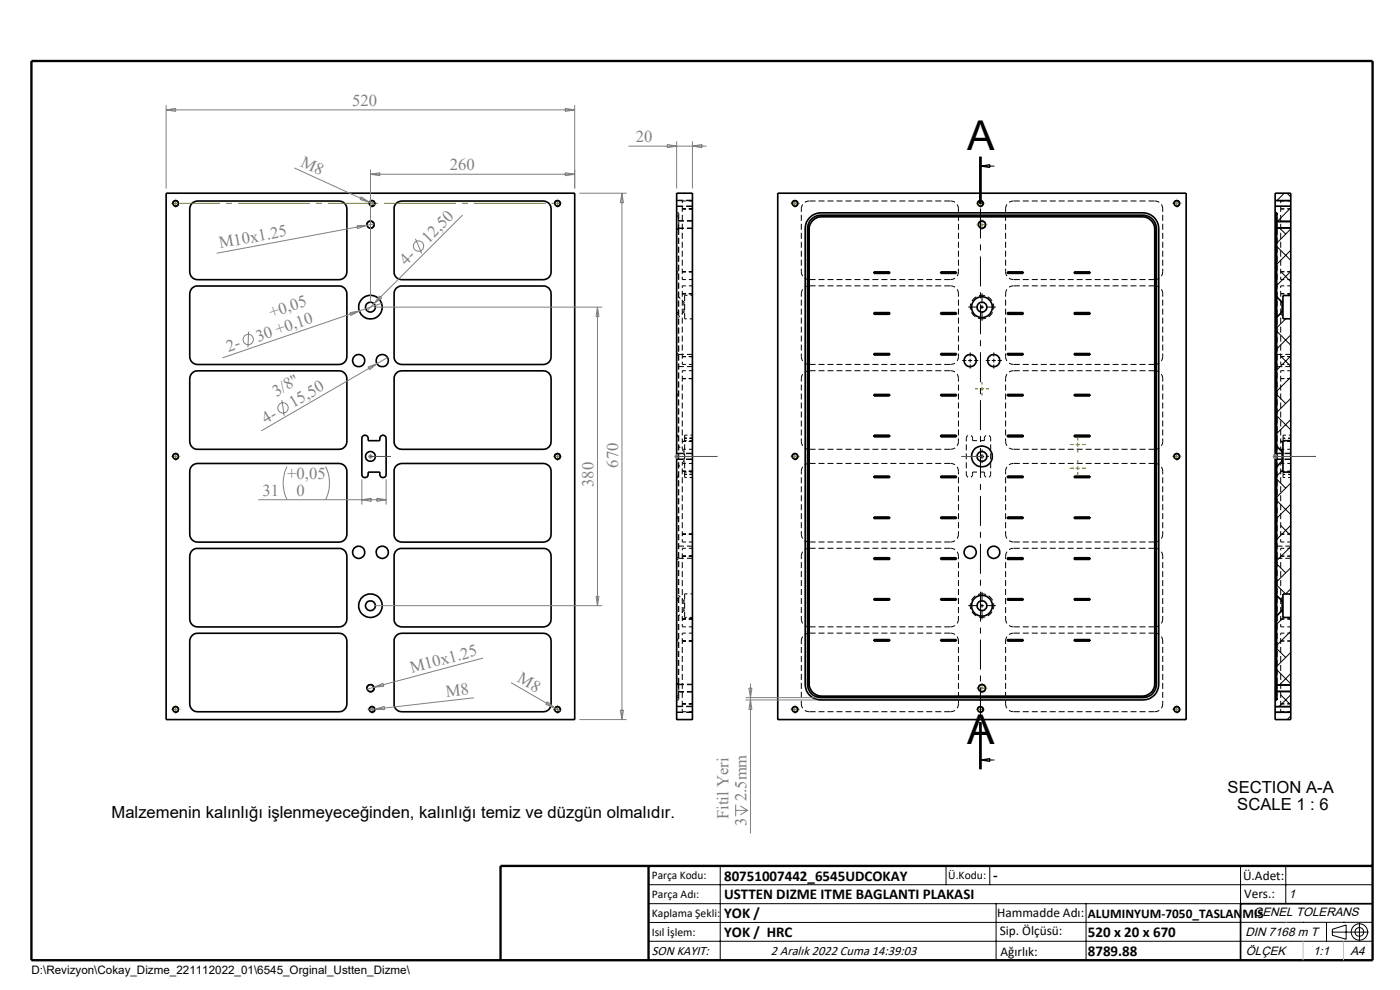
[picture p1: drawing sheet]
<svg xmlns="http://www.w3.org/2000/svg" width="297mm" height="210mm" viewBox="0 0 297 210" stroke-linecap="round" stroke-linejoin="round" font-family="sans-serif">
<g fill="none" stroke="#000" stroke-width=".35">
<path d="M35.2 41h86.7v111.6h-86.7zM40.7 43.1l.6-.3 .6-.2h30a1.69 1.69 0 0 1 1.7 1.7v13.4a1.69 1.69 0 0 1-1.7 1.6h-30a1.69 1.69 0 0 1-1.6-1.6v-13.4l.1-.6zM84.1 43.1l.5-.3 .7-.2h30a1.63 1.63 0 0 1 1.6 1.7v13.4a1.63 1.63 0 0 1-1.6 1.6h-30a1.63 1.63 0 0 1-1.7-1.6v-13.7zM143.5 41h3.4v111.6h-3.4zM165 41h86.6v111.6h-86.6zM171.6 46.3l1.2-.8 1.3-.4h68.4a3.4 3.4 0 0 1 3.3 3.4v96.7a3.3 3.3 0 0 1-3.3 3.3h-68.4a3.4 3.4 0 0 1-3.3-3.3v-96.7l.3-1.4zM172.2 46.5l.7-.5 1.2-.4h68.4a2.89 2.89 0 0 1 2.8 2.9v96.7a2.83 2.83 0 0 1-2.8 2.8h-68.4a2.83 2.83 0 0 1-2.8-2.8v-96.7l.3-1.3zM172.4 46.8l1.1-.7 .8-.1h68a2.65 2.65 0 0 1 2.7 2.6v96.4a2.65 2.65 0 0 1-2.7 2.7h-68a2.65 2.65 0 0 1-2.6-2.7v-96.7l.2-.9zM185.4 57.7h3.3v.3h-3.3zM199.6 57.7h3.3v.3h-3.3zM213.7 57.7h3.4v.3h-3.4zM227.9 57.7h3.3v.3h-3.3z"/>
<path d="M270.5 42.6v1.1M270.5 46v2.6M270.5 45.1v.5M270.5 42.6v-1.6h3.3v1.6M270.5 45.1h.4v.5h-.4M270.5 46h.3v1M270.5 57.7h.3M270.5 58h.3M270.5 42.6h3.3M270.5 43.7v1.4M270.5 45.6v.4M270.5 48.6v96.4"/>
<path d="M270.5 43.7h3.3M270.5 48.6h.3M270.8 47v1.3M270.8 48.3v14.7M270.8 47h3M270.8 48.3h3M273.8 42.6v1.1M273.8 47v1.3M273.8 43.7v3.3M273.8 48.3v14.4M40.7 61.1l.9-.4h30.3a1.63 1.63 0 0 1 1.7 1.6v13.4a1.69 1.69 0 0 1-1.7 1.6h-30a1.69 1.69 0 0 1-1.6-1.6v-13.4l.1-.6zM40.7 79.2l.6-.4 .6-.1h30a1.69 1.69 0 0 1 1.7 1.6v13.4a1.69 1.69 0 0 1-1.7 1.6h-30a1.69 1.69 0 0 1-1.6-1.6v-13.4l.1-.6z"/>
<path d="M84.1 61.1l.8-.4h30.4a1.57 1.57 0 0 1 1.6 1.6v13.4a1.63 1.63 0 0 1-1.6 1.6h-30a1.63 1.63 0 0 1-1.7-1.6v-13.7zM84.1 79.2l.5-.4 .7-.1h30a1.63 1.63 0 0 1 1.6 1.6v13.4a1.63 1.63 0 0 1-1.6 1.6h-30a1.63 1.63 0 0 1-1.7-1.6v-13.7zM185.4 66.3h3.3v.4h-3.3zM185.4 75h3.3v.3h-3.3zM199.6 66.3h3.3v.4h-3.3zM199.6 75h3.3v.3h-3.3zM213.7 66.3h3.4v.4h-3.4zM213.7 75h3.4v.3h-3.4zM227.9 66.3h3.3v.4h-3.3zM227.9 75h3.3v.3h-3.3zM270.5 66.7h.3M270.5 66.3h.3"/>
<path d="M270.5 75.3h.3M270.5 75h.3M270.8 63l1.2 1.2M270.8 63v4.3M270.8 67.3v27.3M272 64.2v1.9M272 66.1l-1.2 1.2M272 66.1h.2M272 64.2h.2M272.2 64.2v1.9M272.2 66.1v1.5h1.6M273.8 62.7v4.9"/>
<path d="M273.8 67.6v58.4M273.8 62.7h-1.6v1.5M40.7 98.8l.6-.3 .6-.2h30a1.69 1.69 0 0 1 1.7 1.7v13.3a1.69 1.69 0 0 1-1.7 1.7h-30a1.69 1.69 0 0 1-1.6-1.7v-13.3l.1-.7zM76.9 92.6a.68 .68 0 0 1 .7-.3 .68 .68 0 0 1 .5 .7v.5h2.5a.88 .88 0 0 1 .5-1.2l.5 .2 .3 .5v7.6a.67 .67 0 0 1-.7 .7 .67 .67 0 0 1-.6-.7v-.5h-2.5v.5a.67 .67 0 0 1-.7 .7 .67 .67 0 0 1-.6-.7zM84.1 98.8l.5-.3 .7-.2h30a1.63 1.63 0 0 1 1.6 1.7v13.3a1.63 1.63 0 0 1-1.6 1.7h-30a1.63 1.63 0 0 1-1.7-1.7v-13.6zM185.4 83.7h3.3v.3h-3.3zM185.4 92.3h3.3v.4h-3.3zM199.6 92.3h3.3v.4h-3.3zM199.6 83.7h3.3v.3h-3.3zM213.7 92.3h3.4v.4h-3.4zM213.7 83.7h3.4v.3h-3.4zM227.9 92.3h3.3v.4h-3.3z"/>
<path d="M227.9 83.7h3.3v.3h-3.3zM270.5 92.3h.3M270.5 92.7h.3M270.5 84h.3M270.5 83.7h.3M270.8 94.6l1.2 1.2M270.8 94.6v4.4M270.8 99v27.3M272 95.8v2M272 95.8h.2M272 97.8l-1.2 1.2M272 97.8h.2"/>
<path d="M272.2 95.8v2M272.2 97.8v2.3h1.6M273.8 93.5h-1.6v2.3M40.7 116.8l.9-.5h30.3a1.63 1.63 0 0 1 1.7 1.7v13.3a1.69 1.69 0 0 1-1.7 1.7h-30a1.69 1.69 0 0 1-1.6-1.7v-13.3l.1-.6zM84.1 116.8l.8-.5h30.4a1.57 1.57 0 0 1 1.6 1.7v13.3a1.63 1.63 0 0 1-1.6 1.7h-30a1.63 1.63 0 0 1-1.7-1.7v-13.6zM185.4 101h3.3v.3h-3.3zM185.4 109.7h3.3v.3h-3.3zM185.4 118.3h3.3v.4h-3.3zM199.6 101h3.3v.3h-3.3zM199.6 118.3h3.3v.4h-3.3zM199.6 109.7h3.3v.3h-3.3zM213.7 101h3.4v.3h-3.4z"/>
<path d="M213.7 118.3h3.4v.4h-3.4zM213.7 109.7h3.4v.3h-3.4zM227.9 101h3.3v.3h-3.3zM227.9 118.3h3.3v.4h-3.3zM227.9 109.7h3.3v.3h-3.3zM270.5 101h.3M270.5 101.3h.3M270.5 118.3h.3M270.5 118.7h.3M270.5 110h.3M270.5 109.7h.3M40.7 134.8l.6-.4 .6-.1h30a1.69 1.69 0 0 1 1.7 1.7v13.3a1.69 1.69 0 0 1-1.7 1.7h-30a1.69 1.69 0 0 1-1.6-1.7v-13.3l.1-.6z"/>
<path d="M84.1 134.8l.5-.4 .7-.1h30a1.63 1.63 0 0 1 1.6 1.7v13.3a1.63 1.63 0 0 1-1.6 1.7h-30a1.63 1.63 0 0 1-1.7-1.7v-13.6zM185.4 127h3.3v.3h-3.3zM185.4 135.7h3.3v.3h-3.3zM199.6 135.7h3.3v.3h-3.3zM199.6 127h3.3v.3h-3.3zM213.7 135.7h3.4v.3h-3.4zM213.7 127h3.4v.3h-3.4zM227.9 135.7h3.3v.3h-3.3zM227.9 127h3.3v.3h-3.3zM270.5 136h.3M270.5 135.7h.3M270.5 127.3h.3"/>
<path d="M270.5 127h.3M270.8 126.3l1.2 1.2M270.8 126.3v4.4M270.8 130.7v14.6M272 127.5v2M272 127.5h.2M272 129.5l-1.2 1.2M272 129.5h.2M272.2 127.5v2M272.2 129.5v1.5h1.6M273.8 126v5M273.8 131v14.3"/>
<path d="M273.8 126h-1.6v1.5M270.5 149.9v1.2M270.5 145v2.7M270.5 148v.5M270.5 151.1v1.5h3.3v-1.5M270.5 148h.4v.5h-.4M270.5 147.7v.3M270.5 148.5v1.4M270.5 151.1h3.3M270.5 149.9h3.3M270.5 145h.3M270.8 145.3v1.3"/>
<path d="M270.8 146.6v1.1h-.3M270.8 146.6h3M270.8 145.3h3M273.8 149.9v1.2M273.8 145.3v1.3M273.8 146.6v3.3M291.2 191.7h-28v12"/>
<circle cx="37.3" cy="43.2" r=".57"/>
<circle cx="78.6" cy="47.6" r=".74"/>
<circle cx="78.9" cy="43.2" r=".57"/>
<circle cx="118.3" cy="43.2" r=".57"/>
<circle cx="168.6" cy="43.2" r=".56"/>
<circle cx="208" cy="43.2" r=".56"/>
<circle cx="208.3" cy="47.7" r=".74"/>
<circle cx="249.6" cy="43.2" r=".56"/>
<circle cx="76.1" cy="76.5" r="1.29"/>
<circle cx="78.6" cy="65.2" r="1.05"/>
<circle cx="78.6" cy="65.2" r="2.5"/>
<circle cx="81.1" cy="76.5" r="1.3"/>
<circle cx="205.8" cy="76.5" r="1.29"/>
<circle cx="208.3" cy="65.2" r="1.04"/>
<circle cx="208.3" cy="65.2" r="2.2"/>
<circle cx="210.8" cy="76.5" r="1.29"/>
<circle cx="37.3" cy="96.8" r=".57"/>
<circle cx="78.6" cy="96.8" r="1.04"/>
<circle cx="118.3" cy="96.8" r=".57"/>
<circle cx="168.6" cy="96.8" r=".56"/>
<circle cx="208.3" cy="96.8" r="2.21"/>
<circle cx="208.3" cy="96.8" r="1.05"/>
<circle cx="249.6" cy="96.8" r=".56"/>
<circle cx="76.1" cy="117.2" r="1.29"/>
<circle cx="81.1" cy="117.2" r="1.29"/>
<circle cx="205.8" cy="117.2" r="1.29"/>
<circle cx="210.8" cy="117.2" r="1.29"/>
<circle cx="78.6" cy="128.5" r="1.04"/>
<circle cx="78.6" cy="128.5" r="2.49"/>
<circle cx="208.3" cy="128.5" r="1.04"/>
<circle cx="208.3" cy="128.5" r="2.21"/>
<circle cx="37.3" cy="150.5" r=".57"/>
<circle cx="78.6" cy="146" r=".73"/>
<circle cx="78.9" cy="150.5" r=".57"/>
<circle cx="118.2" cy="150.5" r=".57"/>
<circle cx="168.7" cy="150.5" r=".56"/>
<circle cx="208" cy="150.5" r=".56"/>
<circle cx="208.3" cy="146" r=".73"/>
<circle cx="249.6" cy="150.5" r=".56"/>
</g>
<g fill="none" stroke="#000" stroke-width=".21" stroke-dasharray="1.3 .6" stroke-dashoffset=".5" stroke-linecap="butt">
<path d="M144.7 42.6h2.2M144.7 44.3h2.2M144.7 59.3h2.2M144.7 57.6h2.2M271.7 59.3h2.2M271.7 57.6h2.2M271.7 42.6h2.2M271.7 44.3h2.2M144.7 78.6h2.2M144.7 77.3h2.2M144.7 75.6h2.2M144.7 60.6h2.2"/>
<path d="M144.7 62.3h2.2M145.1 66.2v-2.1M271.7 78.6h2.2M271.7 62.3h2.2M271.7 60.6h2.2M271.7 77.3h2.2M271.7 75.6h2.2M144.7 95.3h2.2M144.7 93.6h2.2M144.7 100h2.2M144.7 98.3h2.2M144.7 80.3h2.2"/>
<path d="M145.1 97.8v-2M206.3 93a.67 .67 0 0 0-.6-.7 .67 .67 0 0 0-.7 .7M210.2 93a.67 .67 0 0 0-.7-.7 .67 .67 0 0 0-.7 .7M271.7 95.3h2.2M271.7 93.6h2.2M271.7 100h2.2M271.7 98.3h2.2M271.7 80.3h2.2M144.7 115h2.2M144.7 113.3h2.2M144.7 118h2.2M144.7 116.3h2.2"/>
<path d="M205 100.6a.67 .67 0 0 0 .7 .7 .67 .67 0 0 0 .6-.7M208.8 100.6a.67 .67 0 0 0 .7 .7 .67 .67 0 0 0 .7-.7M271.7 115h2.2M271.7 113.3h2.2M271.7 116.3h2.2M271.7 118h2.2M144.7 133h2.2M144.7 131.3h2.2M144.7 134.3h2.2M144.7 136h2.2M145.1 129.5v-2.1M271.7 134.3h2.2"/>
<path d="M271.7 136h2.2M271.7 133h2.2M271.7 131.3h2.2M144.7 151h2.2M144.7 149.3h2.2M271.7 151h2.2M271.7 149.3h2.2"/>
</g>
<g fill="none" stroke="#000" stroke-width=".21" stroke-dasharray="1.3 .6" stroke-dashoffset=".8" stroke-linecap="butt">
<path d="M144.7 42.6v1.7M144.7 57.6v1.7M271.7 57.6v1.7M271.7 42.6v1.7M143.9 67.3l1.2-1.1M144.7 78.6v1.7M144.7 75.6v1.7M144.7 60.6v1.7M145.1 64.1l-1.2-1.2M145.2 67.6h1.7M146.9 62.6h-1.7M271.7 78.6v1.7"/>
<path d="M271.7 60.6v1.7M271.7 75.6v1.7M143.9 99l1.2-1.2M144.7 93.6v1.7M144.7 98.3v1.7M145.1 95.8l-1.2-1.2M145.2 93h1.7M145.2 93.5h1.7M146.9 92.3h-1.7M271.7 93.6v1.7M271.7 98.3v1.7M272.2 93h1.7"/>
<path d="M273.9 92.3h-1.7M144.7 113.3v1.7M144.7 116.3v1.7M145.2 100.6h1.7M145.2 100.1h1.7M145.2 101.3h1.7M271.7 113.3v1.7M271.7 116.3v1.7M272.2 100.6h1.7M272.2 101.3h1.7M143.9 130.7l1.2-1.2M144.7 131.3v1.7"/>
<path d="M144.7 134.3v1.7M145.1 127.4l-1.2-1.1M145.2 131h1.7M146.9 126h-1.7M271.7 134.3v1.7M271.7 131.3v1.7M144.7 149.3v1.7M271.7 149.3v1.7"/>
</g>
<g fill="none" stroke="#000" stroke-width=".21" stroke-dasharray="1.3 .6" stroke-dashoffset=".6" stroke-linecap="butt">
<path d="M144.7 44.3v13.3M170 57.6v-13.3M203.3 44.3v13.3M213.3 57.6v-13.3M246.7 44.3v13.3M271.7 44.3v13.3M144.7 62.3v13.3M170 75.6v-13.3M203.3 62.3v13.3M213.3 75.6v-13.3M246.7 62.3v13.3M271.7 62.3v13.3"/>
<path d="M144.7 80.3v13.3M144.7 100v13.3M145.2 93v7.6M170 93.6v-13.3M203.3 100v13.3M203.3 80.3v13.3M210.2 93v7.6M213.3 93.6v-13.3M246.7 100v13.3M246.7 80.3v13.3M271.7 80.3v13.3M271.7 100v13.3"/>
<path d="M144.7 118v13.3M170 113.3v-13.3M203.3 118v13.3M205 100.6v-7.6M213.3 113.3v-13.3M246.7 118v13.3M271.7 118v13.3M144.7 136v13.3M170 131.3v-13.3M203.3 136v13.3M213.3 131.3v-13.3M246.7 136v13.3"/>
<path d="M271.7 136v13.3M170 149.3v-13.3M213.3 149.3v-13.3"/>
</g>
<g fill="none" stroke="#000" stroke-width=".21" stroke-dasharray="1.3 .6" stroke-linecap="butt">
<path d="M143.6 57.6h.3M143.6 58h.3M143.9 46h-.3M143.9 48.6h-.3M144 45.1h-.4M144 48.5h-.4M144 45.6h-.4M270.9 48.5h-.4M143.6 66.3h.3M143.6 66.6h.3M143.6 75h.3M143.6 75.3h.3"/>
<path d="M145.1 66.2h.1M145.2 62.6v5M145.2 64.1h-.1M143.6 84h.3M143.6 83.6h.3M143.6 92.3h.3M143.6 92.6h.3M145.1 97.8h.1M145.2 95.8h-.1M206.3 93.5v-.5M208.8 93v.5M272.2 93.5v-.5"/>
<path d="M143.6 101h.3M143.6 101.3h.3M143.6 118.3h.3M143.6 118.6h.3M143.6 109.6h.3M143.6 110h.3M206.3 100.6v-.5M208.8 100.1v.5M272.2 100.6v-.5M143.6 127.3h.3M143.6 127h.3M143.6 135.6h.3"/>
<path d="M143.6 136h.3M145.1 129.5h.1M145.2 126v5M145.2 127.4h-.1M143.9 147.6h-.3M143.9 145h-.3M144 148.5h-.4M144 145.1h-.4M144 148h-.4M270.9 145.1h-.4"/>
</g>
<g fill="none" stroke="#000" stroke-width=".21" stroke-dasharray="1.3 .6" stroke-dashoffset="-.1" stroke-linecap="butt">
<path d="M143.6 43.7h3.3M143.6 43.8h3.3M144 48.5v-3.4M146.9 42.6h-3.3M146.9 42.5h-3.3M171.7 42.6h30M201.7 59.3h-30M215 42.6h30M245 59.3h-30M270.9 48.5v96.6M171.7 78.6h30M171.7 60.6h30"/>
<path d="M201.7 77.3h-30M215 78.6h30M215 60.6h30M245 77.3h-30M143.6 97.4h3.3M143.6 97.5h3.3M146.9 96.2h-3.3M146.9 96.1h-3.3M171.7 98.3h30M201.7 95.3h-30M215 98.3h30M245 95.3h-30"/>
<path d="M270.5 97.4h3.4M270.5 97.5h3.4M273.9 96.2h-3.4M273.9 96.1h-3.4M171.7 116.3h30M201.7 115h-30M215 116.3h30M245 115h-30M171.7 134.3h30M201.7 133h-30M215 134.3h30M245 133h-30"/>
<path d="M143.6 151h3.3M143.6 151.1h3.3M144 148.5v-3.4M144 145.1v-96.6M146.9 149.9h-3.3M146.9 149.8h-3.3M201.7 151h-30M245 151h-30"/>
</g>
<g fill="none" stroke="#000" stroke-width=".21" stroke-dasharray="1.3 .6" stroke-dashoffset=".1" stroke-linecap="butt">
<path d="M143.9 48.4h3M143.9 48.5h3M146.9 46.9h-3M146.9 46.8h-3M143.9 77.8h3M146.9 75.2h-3M270.9 77.8h3M273.9 75.2h-3M143.9 118.4h3M146.9 115.8h-3M270.9 118.4h3M273.9 115.8h-3"/>
<path d="M143.9 145v-96.4M143.9 146.7h3M143.9 146.8h3M146.9 145.2h-3M146.9 145.1h-3"/>
</g>
<g fill="none" stroke="#000" stroke-width=".21" stroke-dasharray="1.3 .6" stroke-dashoffset=".3" stroke-linecap="butt">
<path d="M143.9 48.6v-2.6M170 44.3a1.67 1.67 0 0 1 1.7-1.7M171.7 59.3a1.67 1.67 0 0 1-1.7-1.7M201.7 42.6a1.67 1.67 0 0 1 1.6 1.7M203.3 57.6a1.67 1.67 0 0 1-1.6 1.7M213.3 44.3a1.67 1.67 0 0 1 1.7-1.7M215 59.3a1.67 1.67 0 0 1-1.7-1.7M245 42.6a1.67 1.67 0 0 1 1.7 1.7M246.7 57.6a1.67 1.67 0 0 1-1.7 1.7M170 62.3a1.67 1.67 0 0 1 1.7-1.7M171.7 77.3a1.67 1.67 0 0 1-1.7-1.7M201.7 60.6a1.67 1.67 0 0 1 1.6 1.7"/>
<path d="M201.7 78.6a1.67 1.67 0 0 1 1.6 1.7M203.3 75.6a1.67 1.67 0 0 1-1.6 1.7M213.3 62.3a1.67 1.67 0 0 1 1.7-1.7M215 77.3a1.67 1.67 0 0 1-1.7-1.7M245 78.6a1.67 1.67 0 0 1 1.7 1.7M245 60.6a1.67 1.67 0 0 1 1.7 1.7M246.7 75.6a1.67 1.67 0 0 1-1.7 1.7M145.2 93v-.7M170 80.3a1.67 1.67 0 0 1 1.7-1.7M170 100a1.67 1.67 0 0 1 1.7-1.7M171.7 95.3a1.67 1.67 0 0 1-1.7-1.7M201.7 98.3a1.67 1.67 0 0 1 1.6 1.7"/>
<path d="M203.3 93.6a1.67 1.67 0 0 1-1.6 1.7M206.3 93.5h2.5M213.3 80.3a1.67 1.67 0 0 1 1.7-1.7M213.3 100a1.67 1.67 0 0 1 1.7-1.7M215 95.3a1.67 1.67 0 0 1-1.7-1.7M245 98.3a1.67 1.67 0 0 1 1.7 1.7M246.7 93.6a1.67 1.67 0 0 1-1.7 1.7M272.2 93v-.7M145.2 101.3v-.7M170 118a1.67 1.67 0 0 1 1.7-1.7M171.7 115a1.67 1.67 0 0 1-1.7-1.7M201.7 116.3a1.67 1.67 0 0 1 1.6 1.7"/>
<path d="M203.3 113.3a1.67 1.67 0 0 1-1.6 1.7M208.8 100.1h-2.5M213.3 118a1.67 1.67 0 0 1 1.7-1.7M215 115a1.67 1.67 0 0 1-1.7-1.7M245 116.3a1.67 1.67 0 0 1 1.7 1.7M246.7 113.3a1.67 1.67 0 0 1-1.7 1.7M272.2 101.3v-.7M170 136a1.67 1.67 0 0 1 1.7-1.7M171.7 133a1.67 1.67 0 0 1-1.7-1.7M201.7 134.3a1.67 1.67 0 0 1 1.6 1.7M203.3 131.3a1.67 1.67 0 0 1-1.6 1.7M213.3 136a1.67 1.67 0 0 1 1.7-1.7"/>
<path d="M215 133a1.67 1.67 0 0 1-1.7-1.7M245 134.3a1.67 1.67 0 0 1 1.7 1.7M246.7 131.3a1.67 1.67 0 0 1-1.7 1.7M143.9 147.6v-2.6M171.7 151a1.67 1.67 0 0 1-1.7-1.7M203.3 149.3a1.67 1.67 0 0 1-1.6 1.7M215 151a1.67 1.67 0 0 1-1.7-1.7M246.7 149.3a1.67 1.67 0 0 1-1.7 1.7"/>
</g>
<path d="M208.3 67.6a2.5 2.5 0 0 1-2.2-3.6 2.5 2.5 0 0 1 4.3-.3 2.5 2.5 0 0 1-1.7 3.9h-.4M208.3 126a2.5 2.5 0 0 1 2.3 3.6 2.5 2.5 0 0 1-4.3 .3 2.5 2.5 0 0 1 1.6-3.9h.4" fill="none" stroke="#000" stroke-width=".21" stroke-dasharray="1.3 .6" stroke-dashoffset=".4" stroke-linecap="butt"/>
<g fill="none" stroke="#000" stroke-width=".21">
<path d="M207.8 33.2v10M208 35.2h3M208 35.2l2-.3v.7zM208 33.2v10M208.2 33.2v10M36.6 43.3a.66 .66 0 0 1 .6-.8 .66 .66 0 0 1 .7 .8 .66 .66 0 0 1-.8 .5M77.8 47.9a.83 .83 0 0 1 .7-1.1 .83 .83 0 0 1 .9 .9 .83 .83 0 0 1-1 .8M78.3 43.3a.68 .68 0 0 1 .6-.8 .68 .68 0 0 1 .7 .7 .68 .68 0 0 1-.9 .6M117.6 43.3a.68 .68 0 0 1 .6-.8 .68 .68 0 0 1 .7 .7 .68 .68 0 0 1-.8 .6M168 43.3a.67 .67 0 0 1 .6-.8 .67 .67 0 0 1 .7 .7 .67 .67 0 0 1-.8 .6M207.3 43.3a.67 .67 0 0 1 .6-.8 .67 .67 0 0 1 .8 .7 .67 .67 0 0 1-.9 .6M207.5 47.9a.83 .83 0 0 1 .7-1.1 .83 .83 0 0 1 .9 .9 .83 .83 0 0 1-1 .8"/>
<path d="M249 43.3a.67 .67 0 0 1 .6-.8 .67 .67 0 0 1 .7 .7 .67 .67 0 0 1-.8 .6M270.5 43.8h3.3M270.5 42.5h3.3M270.8 52.2l3 3M270.8 48.4h3M270.8 46.9h3M271.4 48.3l1.4 1.4M271.6 57.5l2.2 2.3M272.5 41l-1.6 1.6M273 41l.8 .8M273.8 44.1l-2.9 2.9M273.8 48.6l-3 3"/>
<path d="M273.8 53.1l-3 3M273.8 57.6l-3 3M205.4 76.5h.8M205.8 76.1v.8M207.9 65.1h.8M208.3 64.7v.9M210.4 76.5h.8M210.8 76.1v.8M270.8 70.2l3 3M271.6 75.5l2.2 2.2M271.6 66.5l.6 .6M272.2 63.7l-.3 .3"/>
<path d="M272.7 67.6l-1.9 2M273.8 62l-.6 .7M273.8 71l-3 3M273.8 75.5l-3 3M36.6 97a.67 .67 0 0 1 .6-.8 .67 .67 0 0 1 .7 .7 .67 .67 0 0 1-.8 .6M117.6 97a.68 .68 0 0 1 .6-.9 .68 .68 0 0 1 .7 .8 .68 .68 0 0 1-.8 .6M168 97a.68 .68 0 0 1 .6-.9 .68 .68 0 0 1 .7 .7 .68 .68 0 0 1-.8 .7M207.9 96.8h.8M208.3 96.4v.9M249 97a.68 .68 0 0 1 .6-.9 .68 .68 0 0 1 .7 .7 .68 .68 0 0 1-.8 .7M270.8 88.2l3 3M270.8 83.7l2 1.9"/>
<path d="M271.6 93.4l.6 .6M272.2 95.2l-.5 .4M272.2 99.7l-1.4 1.3M273.8 80l-3 3M273.8 84.5l-3 3M273.8 89l-3 3M270.8 119.6l2 1.9M270.8 106.1l3 3M270.8 101.6l2 2M271.6 111.4l2.2 2.2M273.8 102.5l-3 3M273.8 107l-3 3"/>
<path d="M273.8 111.4l-3 3M273.8 115.9l-3 3M207.9 128.5h.8M208.3 128.1v.8M270.8 124.1l2 1.9M270.8 137.6l2 1.9M271.9 129.6l.3 .3M272.2 126.6l-.6 .5M272.3 131l-1.5 1.4M273.2 131l.6 .6M273.8 120.4l-3 3M273.8 124.9l-1.1 1.1"/>
<path d="M273.8 133.9l-3 3M273.8 138.4l-3 3M36.6 150.7a.65 .65 0 0 1 .6-.9 .65 .65 0 0 1 .7 .7 .65 .65 0 0 1-.8 .6M77.8 146.2a.84 .84 0 0 1 .7-1.1 .84 .84 0 0 1 .9 .9 .84 .84 0 0 1-1 .8M78.3 150.7a.67 .67 0 0 1 .6-.9 .67 .67 0 0 1 .7 .7 .67 .67 0 0 1-.9 .6M117.6 150.7a.67 .67 0 0 1 .6-.9 .67 .67 0 0 1 .7 .7 .67 .67 0 0 1-.8 .6M168 150.7a.66 .66 0 0 1 .5-.9 .66 .66 0 0 1 .8 .7 .66 .66 0 0 1-.8 .6M207.3 150.7a.66 .66 0 0 1 .6-.9 .66 .66 0 0 1 .7 .7 .66 .66 0 0 1-.8 .6M207.5 146.2a.84 .84 0 0 1 .7-1.1 .84 .84 0 0 1 .9 .9 .84 .84 0 0 1-1 .8M207.8 153.2v10M208 153.2v10M208.2 153.2v10z"/>
<path d="M249 150.7a.66 .66 0 0 1 .5-.9 .66 .66 0 0 1 .8 .7 .66 .66 0 0 1-.8 .6M270.5 151.2h3.3M270.5 149.8h3.3M270.8 142.1l3 3M270.8 145.2h3M270.8 146.7h3M271.6 147.3l2.2 2.2M273.8 147.4l-2.5 2.5M273.8 151.9l-.8 .7M273.8 142.9l-2.4 2.4M208 161.2l2-.3v.6zM208 161.2h3"/>
<path d="M137.6 187.7h153.6M137.6 191.7h153.6M137.6 199.7h153.6M152.8 183.7v20M200.7 183.7v4M210 183.7v4M211.3 191.7v12M230.4 191.7v12M263.2 183.7v20M272.8 183.7v8M276.4 195.6h.1M281.4 195.6v4.1"/>
<path d="M282.6 197.7h7.8M282.6 197.1l3-.9v3l-3-.8zM285 195.6h.1M288.4 195.8v3.8M291.2 195.6l-153.6 .1"/>
<circle cx="288.4" cy="197.7" r="1.74"/>
<circle cx="288.4" cy="197.7" r=".93"/>
</g>
<path d="M270.9 45.6v2.9M270.9 145.1v2.9" fill="none" stroke="#000" stroke-width=".21" stroke-dasharray="1.3 .6" stroke-dashoffset=".2" stroke-linecap="butt"/>
<g fill="none" stroke="#808080" stroke-width=".21">
<path d="M35.2 22.3v17.7M35.2 23.3h86.7M35.2 23.3l2.1-.3v.6zM62.4 35.6l15.9 7.3M78.6 36v28.2M78.6 37h43.3M78.6 37l2-.4v.7zM119.9 36.6l2 .4-2 .3zM119.9 23l2 .3-2 .3zM121.9 22.3v17.7M133.3 31h16.6M141.6 30.6l1.9 .4-1.9 .3z"/>
<path d="M143.5 30v10M146.9 30v10M146.9 31l2-.4v.7zM75.7 47.9l2.1-.1-2 .7zM76.6 41.8l1.7 1.1-1.9-.6zM77.8 47.8l-31.8 5.9M78.3 42.9l1.2 .5M79.4 47.5l-1.6 .3M88.1 50.7l1.4 3.1M98.1 45.6l-20.2 20.3M122.9 41h10M131.9 41v111.6"/>
<path d="M131.9 41l.4 2h-.7zM52.7 70.3l-.1 3.4M74.2 66.3l2-.3-1.8 .9zM78.1 77.8l1.9-.7-1.6 1.3zM79.6 65.1h48.2M80 77.1l-24.6 14.3M80.5 62.8l.5 .4-1.7 1.2zM81 64.3l-33.8 11.6M82.2 75.8l-2.2 1.3M126.8 65.1v63.4M126.8 65.1l.3 2.1h-.7zM59.8 84.9l.5 3.3"/>
<path d="M60.9 98.9a8.1 8.1 0 0 0 0 7.1M69.1 98.9a8.1 8.1 0 0 1 0 7.1M78.1 96.8h1M78.2 96.5l.8 .7M78.6 96.3v1M79 96.5l-.8 .7M143.1 96.8h1M143.2 96.5l.7 .7M143.5 96.3v1M143.9 96.5l-.7 .7M207.8 96.8h1M208 96.5l.7 .7"/>
<path d="M208.3 96.3v1M208.7 96.5l-.7 .7M270 96.8h1M270.2 96.5l.7 .7M270.5 96.3v1M270.9 96.5l-.7 .7M54.8 106h27.1M76.8 101.7v5.3M76.8 106l1.9-.3v.7zM79.9 105.7l2 .3-2 .4zM81.9 101.7v5.3M79.6 128.5h48.2"/>
<path d="M102.5 139.6l-23.1 6.2M126.4 126.5h.7l-.3 2zM79.4 145.8l-1.6 .4M79.4 145.8l1.8-.9 .2 .7zM79.6 150.4l-1.4 .2M79.6 150.4l1.9-.5 .1 .6zM100.5 148l-20.9 2.4M108.4 144.8l9.3 5.4M116.1 148.9l1.6 1.3-1.9-.8zM117.7 150.2l1.2 .6M122.9 152.6h10M131.6 150.7h.7l-.4 1.9z"/>
<path d="M158.2 148.5h14.9M158.2 148h14.9M158.9 146h.6l-.3 2zM159.2 145v31.8M159.2 148.5l.3 2h-.6zM156.1 170.7v2.5M156.1 171.9h2.5M157.1 170.9l1.5 1M158.6 171.9l-1.5 1"/>
<circle cx="88.8" cy="52.2" r="1.1"/>
<circle cx="52.6" cy="72" r="1.1"/>
<circle cx="60" cy="86.5" r="1.1"/>
</g>
<g fill="none" stroke="#00f" stroke-width=".21">
<path d="M78.5 96.8h.2zM78.6 96.8h.1M78.6 96.8h4.3M82.9 96.8h-.5h.5M143.4 96.8h.3zM143.5 96.8h.1M143.5 96.8h8.7M152.2 96.8h-.5h.5M204 96.8h.4h-.4M204 96.8h4.3M208.2 96.8h.2zM208.3 96.8h.1"/>
<path d="M270.4 96.8h.2zM270.5 96.8h.1M270.5 96.8h8.6M279.1 96.8h-.4h.4"/>
</g>
<g fill="none" stroke="#000" stroke-width=".21" stroke-dasharray="15.2 1.3 1.3 1.3" stroke-linecap="butt">
<path d="M205 76.5h-.9M205.8 75.6v-.8M205.8 77.3v.9M206.7 76.5h.8M207.5 65.1h-2.1M208.3 64.3v-2.1M208.3 66v2.1M209.2 65.1h2M210 76.5h-.9M210.8 75.6v-.8M210.8 77.3v.9M211.7 76.5h.8"/>
<path d="M207.5 96.8h-.6M208.3 96v-.7M208.3 97.6v.7M209.2 96.8h.6M207.5 128.5h-2.1M208.3 127.6v-2M208.3 129.3v2.1M209.2 128.5h2"/>
</g>
<g fill="none" stroke="#808000" stroke-width=".21" stroke-dasharray="15.2 1.3 1.3 1.3" stroke-linecap="butt">
<path d="M36.4 43.1h-.1M37.3 43.1v.5M37.3 43.1h.4M37.3 43.1v-.4M37.3 43.1h-.4M37.3 44v.1M37.3 42.3v-.1M78.9 43.1v.5M78.9 43.1h.5M78.9 43.1v-.4M78.9 43.1h-.4M78.9 44v.1"/>
<path d="M78.9 42.3v-.1M118.3 44v.1M118.3 42.3v-.1M119.1 43.1h.1M167.8 43.1h-.1M168.7 42.3v-.1M168.7 44v.1M169.5 43.1h.1M207.2 43.1h-.2M207.5 47.6h-.3M208 42.3v-.1M208 44v.1"/>
<path d="M208.3 46.8v-.3M208.3 48.5v.3M208.8 43.1h.2M209.2 47.6h.3M248.8 43.1h-.1M249.7 42.3v-.1M249.7 44v.1M250.5 43.1h.1M36.4 96.8h-.1M37.3 96.8v.4M37.3 96.8h.4M37.3 96.8v-.4"/>
<path d="M37.3 96.8h-.4M37.3 97.6v.2M37.3 96v-.2M38.1 96.8h.1M117.4 96.8h-.1M118.3 96.8v.4M118.3 96.8h.4M118.3 96.8v-.4M118.3 96.8h-.4M118.3 97.6v.2M118.3 96v-.2M119.1 96.8h.1"/>
<path d="M167.8 96.8h-.1M168.7 96v-.2M168.7 97.6v.2M169.5 96.8h.1M207.5 82.5h-.6M208.3 81.6v-.6M208.3 83.3v.6M209.2 82.5h.6M227.8 99.3h-.8M227.8 94.3h-.8M228.7 98.5v-.9M228.7 93.5v-.9"/>
<path d="M228.7 95.1v.9M229.5 99.3h.9M229.5 94.3h.9M248.8 96.8h-.1M249.7 96v-.2M249.7 97.6v.2M250.5 96.8h.1M228.7 100.1v.9M36.4 150.5h-.1M37.3 150.5v.4M37.3 150.5h.4M37.3 150.5v-.4"/>
<path d="M37.3 150.5h-.4M37.3 151.3v.1M37.3 149.6v-.1M38.1 150.5h.1M78.1 150.5h-.1M78.9 150.5v.4M78.9 150.5h.5M78.9 150.5v-.4M78.9 150.5h-.4M78.9 151.3v.1M78.9 149.6v-.1M79.8 150.5h.1"/>
<path d="M117.4 150.5h-.1M118.3 150.5v.4M118.3 150.5h.4M118.3 150.5v-.4M118.3 150.5h-.4M118.3 151.3v.1M118.3 149.6v-.1M119.1 150.5h.1M167.8 150.5h-.1M168.7 149.6v-.1M168.7 151.3v.1M169.5 150.5h.1"/>
<path d="M207.2 150.5h-.2M207.5 146h-.3M208 149.6v-.1M208 151.3v.1M208.3 145.1v-.3M208.3 146.8v.3M208.8 150.5h.2M209.2 146h.3M248.8 150.5h-.1M249.7 149.6v-.1M249.7 151.3v.1M250.5 150.5h.1"/>
</g>
<path d="M117.4 43.1h-37.6" fill="none" stroke="#808000" stroke-width=".21" stroke-dasharray="15.2 1.3 1.3 1.3" stroke-dashoffset="-1.7" stroke-linecap="butt"/>
<path d="M78.1 43.1h-40" fill="none" stroke="#808000" stroke-width=".21" stroke-dasharray="15.2 1.3 1.3 1.3" stroke-dashoffset="6.7" stroke-linecap="butt"/>
<g fill="none" stroke="#808000" stroke-width=".21">
<path d="M117.8 43.1h.9M118.3 42.7v.9M168.2 43.1h.9M168.6 42.7v.9M207.6 43.1h.8M207.9 47.7h.8M208 42.7v.9M208.3 47.2v.9M249.2 43.1h.8M249.7 42.7v.9M168.2 96.8h.9M168.6 96.4v.9"/>
<path d="M207.9 82.5h.8M208.3 82.1v.8M228.2 99.3h.9M228.2 94.3h.9M228.6 93.9v.8M228.6 98.9v.8M249.2 96.8h.8M249.7 96.4v.9M168.2 150.5h.9M168.6 150.1v.8M207.6 150.5h.8M207.9 146h.8"/>
<path d="M208 150.1v.8M208.3 145.6v.8M249.2 150.5h.8M249.7 150.1v.8"/>
</g>
<path d="M208 33.2v130" fill="none" stroke="#000" stroke-width=".21" stroke-dasharray="6.3 1.3 1.3 1.3" stroke-dashoffset="-.9" stroke-linecap="butt"/>
<path d="M106.2 203.7h185" fill="none" stroke="#000" stroke-width=".25"/>
<path d="M6.7 12.9h284.5v190.8h-284.5zM137.6 183.7v20M291.2 183.7h-185v20" fill="none" stroke="#000" stroke-width=".5"/>
<path d="M272.8 195.6h.1M276.4 199.7v4M285 199.7v4" fill="none" stroke="#c0c0c0" stroke-width=".21"/>
<g fill="#00f">
<path d="M82.4 96.8h.5zM78.5 96.8h.2z"/>
<path d="M204 96.8h.4zM208.2 96.8h.2z"/>
<path d="M143.4 96.8h.3zM151.7 96.8h.5z"/>
<path d="M270.4 96.8h.2zM278.7 96.8h.4zM270.4 96.8h.2zM278.7 96.8h.4z"/>
</g>
<g font-size="8.7">
<text x="205.2" y="31.8">A</text>
<text x="205.2" y="157.8">A</text>
</g>
<g font-size="3.5" fill="#808080">
<text x="74.7" y="22.4">520</text>
<text x="63.6" y="35.2" transform="rotate(25 63.6 35.2)">M8</text>
<text x="134.9" y="30.1">20</text>
<text x="95.4" y="36.1">260</text>
<text x="46.7" y="52.7" transform="rotate(-11 46.7 52.7)">M10x1.25</text>
<text x="90.9" y="51.7" transform="rotate(-45 90.9 51.7)">12,50</text>
<text x="86.2" y="56.4" transform="rotate(-45 86.2 56.4)">4-</text>
<text x="57.6" y="67.4" transform="rotate(-19 57.6 67.4)">+0,05</text>
<text x="48.5" y="74.6" transform="rotate(-19 48.5 74.6)">2-</text>
<text x="54.8" y="72.5" transform="rotate(-19 54.8 72.5)">30 +0,10</text>
<text x="56.4" y="89.9" transform="rotate(-30 56.4 89.9)">4-</text>
<text x="58.6" y="84.2" transform="rotate(-30 58.6 84.2)">3/8''</text>
<text x="62.2" y="86.6" transform="rotate(-30 62.2 86.6)">15,50</text>
<text x="60.9" y="101.6">+0,05</text>
<text x="131.1" y="99.2" transform="rotate(-90 131.1 99.2)">670</text>
<text x="55.7" y="105.2">31</text>
<text x="62.9" y="105.2">0</text>
<text x="125.9" y="103.3" transform="rotate(-90 125.9 103.3)">380</text>
<text x="87.3" y="142.8" transform="rotate(-15 87.3 142.8)">M10x1.25</text>
<text x="94.7" y="147.8" transform="rotate(-6 94.7 147.8)">M8</text>
<text x="109.6" y="144.5" transform="rotate(30 109.6 144.5)">M8</text>
<text x="154.5" y="173.7" transform="rotate(-90 154.5 173.7)">Fitil Yeri</text>
<text x="158.4" y="170" transform="rotate(-90 158.4 170)">2.5mm</text>
<text x="158.4" y="175.2" transform="rotate(-90 158.4 175.2)">3</text>
</g>
<g font-size="3.5">
<text x="23.7" y="173.5">Malzemenin kalınlığı işlenmeyeceğinden, kalınlığı temiz ve düzgün olmalıdır.</text>
<text x="260.4" y="168.3">SECTION A-A</text>
<text x="262.5" y="171.8">SCALE 1 : 6</text>
</g>
<g font-size="3.2">
<text x="153.6" y="186.8">80751007442_6545UDCOKAY</text>
<text x="153.6" y="190.8">USTTEN DIZME ITME BAGLANTI PLAKASI</text>
<text x="210.7" y="186.6">-</text>
<text x="153.6" y="194.8">YOK /</text>
<text x="153.6" y="198.8">YOK / HRC</text>
<text x="230.8" y="198.7">520 x 20 x 670</text>
<text x="230.8" y="202.8">8789.88</text>
</g>
<g font-size="2.8">
<text x="263.7" y="186.7">Ü.Adet:</text>
<text x="263.9" y="190.5">Vers.:</text>
<text x="211.5" y="194.5">Hammadde Adı:</text>
<text x="230.8" y="194.7">ALUMINYUM-7050_TASLANMIS</text>
<text x="138.3" y="202.6">SON KAYIT:</text>
<text x="163.6" y="202.6">2 Aralık 2022 Cuma 14:39:03</text>
<text x="212.1" y="198.4">Sip. Ölçüsü:</text>
<text x="212.2" y="202.7">Ağırlık:</text>
</g>
<g font-size="2.6">
<text x="273.4" y="190.4">1</text>
<text x="265.9" y="194.4">GENEL TOLERANS</text>
<text x="264.2" y="198.5">DIN 7168 m T</text>
<text x="264.3" y="202.6">ÖLÇEK</text>
<text x="278.5" y="202.6">1:1</text>
<text x="286.5" y="202.6">A4</text>
</g>
<g font-size="2.5">
<text x="138.3" y="186.4">Parça Kodu:</text>
<text x="138.3" y="190.5">Parça Adı:</text>
<text x="201.2" y="186.5">Ü.Kodu:</text>
<text x="138.3" y="194.5">Kaplama Şekli:</text>
<text x="138.3" y="198.6">Isıl İşlem:</text>
<text x="6.7" y="206.7">D:\Revizyon\Cokay_Dizme_221112022_01\6545_Orginal_Ustten_Dizme\</text>
</g>
</svg>
